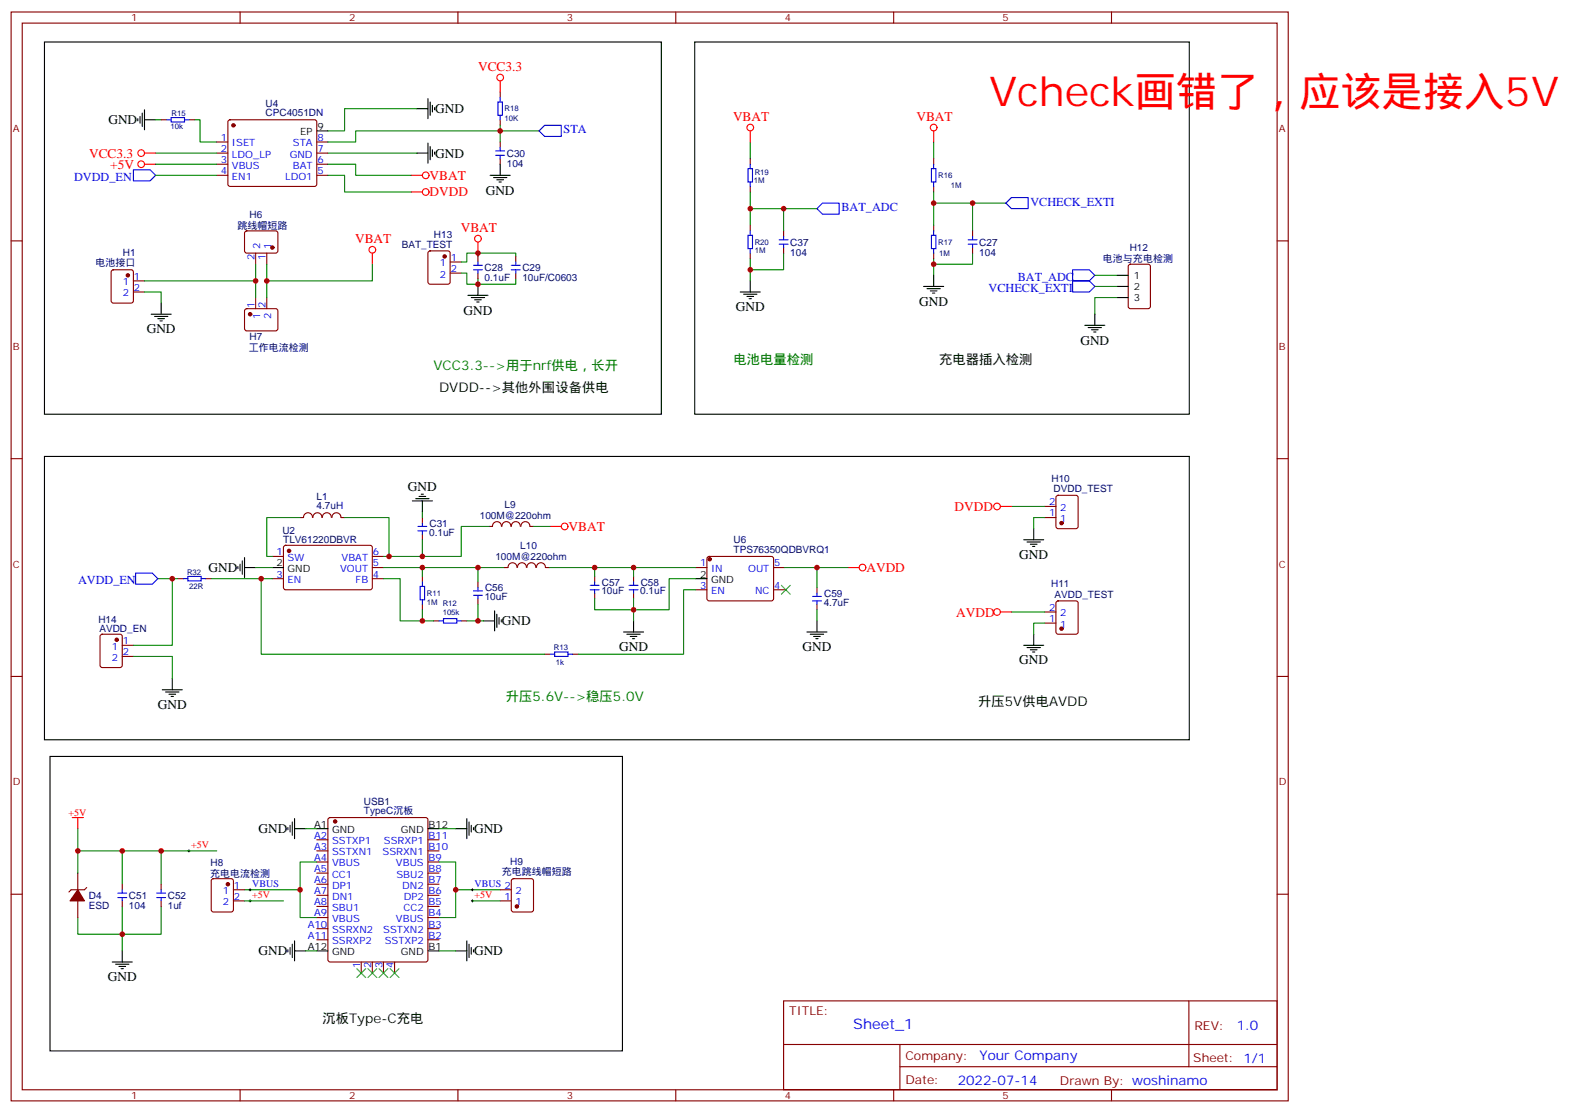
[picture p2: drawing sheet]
<svg xmlns="http://www.w3.org/2000/svg" width="501mm" height="353mm" viewBox="0 0 501 353" stroke-linecap="round" stroke-linejoin="round" font-family="sans-serif">
<g fill="none" stroke="#870000" stroke-width=".35">
<path d="M3.5 3.8h405.4v345.7h-405.4zM7.1 7.3h398.2v338.7h-398.2zM76.2 3.8v3.5M145.3 3.8v3.5M214.5 3.8v3.5M283.6 3.8v3.5M352.8 3.8v3.5M51.2 38h1.7M60 38h1.7M72.6 38.2l.4-.2h26.8l.5 .2 .2 .5v20.1l-.7 .4-27-.1-.5-.6v-19.8zM158.7 29.2v1.8M158.7 38v1.8"/>
<path d="M68.8 45.1h3.5M68.8 48.6h3.5M68.8 52.1h3.5M68.8 55.7h3.5M100.5 45.1h3.6M100.5 48.6h3.6M100.5 52.1h3.6M100.5 55.7h3.6M158.7 45.1v1.7M158.7 50.4v1.7M238.1 50.4v1.7M238.1 59.2v1.8"/>
<path d="M296.3 50.4v1.7M296.3 59.2v1.8M3.5 76.5h3.6M77.8 73.5l.5-.2 9.5 .1 .4 .6-.1 5.9-.6 .5-9.5-.1-.4-.6v-5.7zM136.1 79.9l.4-.2h5.7l.6 .4 .1 9.4-.5 .7h-5.9l-.6-.4-.1-9.4zM238.1 71.5v1.8M248.7 73.3v1.8M248.7 78.6v1.8M296.3 71.5v1.8M308.7 73.3v1.8M308.7 78.6v1.8M405.3 76.5h3.6"/>
<path d="M35.5 85.9l.5-.2h5.6l.7 .4v9.4l-.4 .7h-5.9l-.7-.4v-9.4zM42.3 89.2h3.6M42.3 92.7h3.6M77.8 98.2l.5-.2 9.5 .1 .4 .6-.1 5.9-.6 .5-9.5-.1-.4-.6v-5.7zM81.1 80.4v3.5M81.1 94.5v3.5M84.7 80.4v3.5M84.7 94.5v3.5M142.9 83.2h3.5M142.9 86.7h3.5M151.7 81.4v1.8M151.7 86.7v1.8"/>
<path d="M163.7 81.4v1.8M163.7 86.7v1.8M238.1 80.4v1.7M296.3 80.4v1.7M358.3 84.1l.5-.2h5.6l.7 .4v13l-.4 .6-5.9 .1-.7-.5v-12.9zM3.5 145.6h3.6M335.4 157.5l.4-.2h5.7l.6 .4 .1 9.4-.5 .7-5.9 .1-.6-.5-.1-9.4zM405.3 145.6h3.6M86.4 176.7h3.6M90.2 173.3l.5-.2 27 .1 .5 .6-.1 13-.6 .5-27.1-.1-.4-.7v-12.7zM99.2 164.3a1.41 1.41 0 0 0-1.4-1.5 1.41 1.41 0 0 0-1.5 1.5h-1.1M99.3 164.3a1.41 1.41 0 0 1 1.4-1.5 1.41 1.41 0 0 1 1.5 1.5"/>
<path d="M102.3 164.3a1.41 1.41 0 0 1 1.4-1.5 1.41 1.41 0 0 1 1.4 1.5M105.4 164.3a1.41 1.41 0 0 1 1.4-1.5 1.41 1.41 0 0 1 1.4 1.5M108.3 164.3h1.1M118.2 176.7h3.5M134.1 164.3v1.8M134.1 169.6v1.8M155.2 167.1h1.1M156.3 167.1a1.41 1.41 0 0 1 1.4-1.5 1.41 1.41 0 0 1 1.4 1.5M159.3 167.1a1.41 1.41 0 0 1 1.4-1.5 1.41 1.41 0 0 1 1.4 1.5M162.3 167.1a1.41 1.41 0 0 1 1.4-1.5 1.41 1.41 0 0 1 1.4 1.5M165.3 167.1a1.41 1.41 0 0 1 1.5-1.5 1.41 1.41 0 0 1 1.4 1.5M168.3 167.1h1"/>
<path d="M224.6 176.9l.5-.2h20l.4 .7v13l-.7 .4-20-.1-.4-.6v-12.7zM331.6 164.3h3.5M331.6 160.8h3.5M56.4 183.7h1.8M65.3 183.7h1.7M86.4 183.7h3.6M118.2 183.7h3.5M118.2 180.2h3.5M134.1 183v1.8M134.1 191.8v1.8M137.6 197.1h1.7M146.4 197.1h1.8"/>
<path d="M151.7 184.8v1.7M151.7 190.1v1.7M164.1 180.2a1.41 1.41 0 0 0-1.4-1.5 1.41 1.41 0 0 0-1.4 1.5h-1.1M164.3 180.2a1.41 1.41 0 0 1 1.4-1.5 1.41 1.41 0 0 1 1.4 1.5M167.2 180.2a1.41 1.41 0 0 1 1.4-1.5 1.41 1.41 0 0 1 1.4 1.5M170.3 180.2a1.41 1.41 0 0 1 1.4-1.5 1.41 1.41 0 0 1 1.4 1.5M173.2 180.2h1.1M188.7 183v1.8M188.7 188.3v1.8M201.1 183v1.8M201.1 188.3v1.8M220.8 180.2h3.6"/>
<path d="M220.8 187.3h3.6M245.5 180.2h3.6M245.5 187.3h3.6M259.3 186.5v1.8M259.3 191.8v1.8M331.6 197.8h3.5M331.6 194.3h3.5M335.4 191l.4-.2h5.7l.6 .4 .1 9.5-.5 .6-5.9 .1-.6-.5-.1-9.4zM3.5 214.8h3.6M32 201.6l.5-.2h5.6l.7 .4v9.4l-.5 .7h-5.8l-.7-.4-.1-9.4zM38.8 204.9h3.5M38.8 208.4h3.5"/>
<path d="M172.9 207.7h1.7M181.7 207.7h1.7M405.3 214.8h3.6M104.3 259.8l.5-.2h30.3l.5 .2 .2 .5v44.4l-.2 .5-.5 .2h-30.3l-.5-.2-.2-.5v-44.4zM24.7 277.2v5.3M67.3 279.2l.4-.2h5.7l.6 .4 .1 9.5-.5 .6-5.9 .1-.6-.5-.1-9.4zM100.5 266.6h3.6M100.5 270.2h3.6M100.5 273.7h3.6M100.5 277.2h3.6M135.8 266.6h3.5M135.8 270.2h3.5"/>
<path d="M135.8 273.7h3.5M135.8 277.2h3.5M162.5 279.2l.5-.2h5.6l.7 .4v9.5l-.4 .6-5.9 .1-.7-.5v-9.4zM3.5 283.9h3.6M24.7 286v5.3M27.5 281.8l-.7 .7h-4.2l-.7 .7M38.8 280.7v1.8M38.8 286v1.8M51.2 280.7v1.8M51.2 286v1.8M74.1 282.5h3.5M74.1 286h3.5"/>
<path d="M100.5 280.7h3.6M100.5 284.3h3.6M100.5 287.8h3.6M100.5 291.3h3.6M100.5 294.9h3.6M100.5 298.4h3.6M135.8 280.7h3.5M135.8 284.3h3.5M135.8 287.8h3.5M135.8 291.3h3.5M135.8 294.9h3.5M135.8 298.4h3.5"/>
<path d="M158.7 282.5h3.6M158.7 286h3.6M405.3 283.9h3.6M114.7 305.4v3.6M118.2 305.4v3.6M121.7 305.4v3.6M125.2 305.4v3.6M248.7 317.8h156.6v28.2h-156.6zM377.3 317.8v20.9M248.7 331.6h156.5M285.6 338.7h119.6M285.6 331.6v14.1"/>
<path d="M76.2 346v3.5M145.3 346v3.5M214.5 346v3.5M283.6 346v3.5M352.8 346v3.5"/>
</g>
<g fill="none" stroke="#008700" stroke-width=".35">
<path d="M49.4 38h1.8M61.7 38h1.8v7.1h5.3M132.3 34.5h-22.9v7.1h-5.3M158.7 39.8v5.3M49.4 48.6h19.4M49.4 52.1h19.4M49.4 55.7h19.4M104.1 55.7h5.3v5.3h21.1M104.1 52.1h8.8v3.6h17.6M104.1 48.6h28.2M171.1 41.6h-58.2v3.5h-8.8M238.1 45.1v5.3"/>
<path d="M296.3 45.1v5.3M238.1 61v10.5M238.1 66.3h21.2M248.7 66.3v7M296.3 61v10.5M296.3 64.5h23M308.7 64.5v8.8M45.9 92.7h5.3v3.5M81.1 83.9v5.3h-35.2M81.1 89.2v5.3M84.7 83.9v10.6M118.2 83.9v5.3h-33.5"/>
<path d="M146.4 86.7h1.8v3.5h3.5M151.7 81.4v-1h12v1M151.7 88.5v1.7h12v-1.7M151.7 80.4h-3.5v2.8h-1.8M238.1 82.1v7.1M248.7 80.4v5.3h-10.6M296.3 82.1v5.3M308.7 80.4v3.5h-12.4M347.5 87.4h7M347.5 90.9h7M354.5 94.5h-7v5.3M95.2 164.3h-10.5v12.4h1.7"/>
<path d="M109.4 164.3h14.1v12.4h-1.8M134.1 162.6v1.7M134.1 171.4v5.3M155.2 167.1h-8.8v9.6h-22.9M169.3 167.1h5.3M321 160.8h10.6M331.6 164.3h-3.5v3.6M50.1 183.7h6.3M54.7 183.7v21.2h-12.4M67 183.7h15.9M81.1 180.2h5.3M86.4 183.7h-3.5v24h90"/>
<path d="M121.7 180.2h38.5M121.7 183.7h5.3v13.4h7.1M134.1 193.6v3.5h3.5M134.1 180.2v2.8M148.2 197.1h5.3M151.7 180.2v4.6M151.7 191.8v5.3M174.3 180.2h46.5M188.7 180.2v2.8M201.1 180.2v2.8M201.1 190.1v7M220.8 183.7h-8.4v9.9h-23.7v-3.5"/>
<path d="M220.8 187.3h-3.8v20.4h-33.6M249.1 180.2h20.1M259.3 180.2v6.3M259.3 193.6v3.5M321 194.3h10.6M331.6 197.8h-3.5v3.6M42.3 208.4h12.4v7.1M24.7 270.2h44.1M24.7 263.1v14.1M38.8 270.2v10.5M51.2 270.2v10.5M97 263.1h3.5"/>
<path d="M100.5 273.7h-5.3v17.6h5.3M139.3 273.7h5.3v17.6h-5.3M139.3 263.1h5.3M38.8 287.8v14.1M51.2 287.8v8.8h-26.5v-5.3M77.6 286h12.4M77.6 282.5h17.6M144.6 282.5h14.1M149.9 286h8.8M97 301.9h3.5M139.3 301.9h5.3"/>
</g>
<g fill="none" stroke="#00f" stroke-width=".35">
<path d="M52.9 38h1.4M54.3 37.3h4.3v1.4h-4.3zM58.6 38h1.4M158 32.4h1.5v4.2h-1.5zM158.7 31v1.4M158.7 36.6v1.4M172.9 39.8h5.3v3.5h-5.3l-1.8-1.7zM42.3 53.9h5.3l1.8 1.8-1.8 1.7h-5.3zM157.3 49.3h2.9M157.3 47.9h2.9M158.7 46.8v1.1M158.7 49.3v1.1"/>
<path d="M237.4 53.6h1.4v4.2h-1.4zM238.1 52.1v1.5M238.1 57.8v1.4M295.6 53.6h1.4v4.2h-1.4zM296.3 52.1v1.5M296.3 57.8v1.4M237.4 74.7h1.4v4.3h-1.4zM238.1 73.3v1.4M238.1 79v1.4M247.3 77.5h2.8M247.3 76.1h2.8M248.7 75.1v1"/>
<path d="M248.7 77.5v1.1M259.3 66.3l1.8-1.8h5.2v3.5h-5.2zM295.6 74.7h1.4v4.3h-1.4zM296.3 73.3v1.4M296.3 79v1.4M307.3 77.5h2.8M307.3 76.1h2.8M308.7 75.1v1M308.7 77.5v1.1M319.3 64.5l1.7-1.8h5.3v3.6h-5.3zM150.3 85.7h2.8M150.3 84.2h2.8"/>
<path d="M151.7 83.2v1M151.7 85.7v1M162.3 85.7h2.8M162.3 84.2h2.8M163.7 83.2v1M163.7 85.7v1M340.4 89.2h5.3l1.8 1.7-1.8 1.8h-5.3zM340.4 85.7h5.3l1.8 1.7-1.8 1.8h-5.3zM132.6 168.6h2.9M132.6 167.1h2.9M134.1 166.1v1M134.1 168.6v1"/>
<path d="M43 182h5.3l1.8 1.7-1.8 1.8h-5.3zM58.2 183.7h1.4M59.6 183h4.3v1.4h-4.3zM63.9 183.7h1.4M133.3 186.2h1.5v4.2h-1.5zM134.1 184.8v1.4M134.1 190.4v1.4M139.3 197.1h1.5M140.8 196.4h4.2v1.4h-4.2zM145 197.1h1.4M150.3 189h2.8M150.3 187.6h2.8"/>
<path d="M151.7 186.5v1.1M151.7 189v1.1M187.3 187.3h2.8M187.3 185.8h2.8M188.7 184.8v1M188.7 187.3v1M199.7 187.3h2.8M199.7 185.8h2.8M201.1 184.8v1M201.1 187.3v1M257.9 190.8h2.8M257.9 189.4h2.8"/>
<path d="M259.3 188.3v1.1M259.3 190.8v1M174.6 207.7h1.4M176 207h4.3v1.4h-4.3zM180.3 207.7h1.4M37.4 285h2.8M37.4 283.6h2.8M38.8 282.5v1.1M38.8 285v1M49.7 285h2.9M49.7 283.6h2.9M51.2 282.5v1.1"/>
<path d="M51.2 285v1"/>
</g>
<g fill="none" stroke="#000" stroke-width=".35">
<path d="M14.1 13.3h195.8v118.2h-195.8zM220.5 13.3h157v118.2h-157zM43.7 37.7v.7M44.4 37v2.1M45.2 35.9v4.2M45.9 38h3.5M45.9 34.9v6.3M132.3 34.5h3.5M135.8 31.3v6.4M136.5 32.4v4.2M137.2 33.4v2.2M137.9 34.1v.8"/>
<path d="M100.5 41.6h3.6M132.3 48.6h3.5M135.8 45.4v6.4M136.5 46.5v4.2M137.2 47.6v2.1M137.9 48.3v.7M155.6 55.7h6.3M156.6 56.4h4.3M157.7 57.1h2.1M158.4 57.8h.7M158.7 52.1v3.6M48 99.8h6.3"/>
<path d="M51.2 96.2v3.6M148.5 93.8h6.4M149.6 94.5h4.2M150.6 95.2h2.2M151.3 95.9h.7M151.7 90.2v3.6M234.9 92.7h6.4M236 93.4h4.2M237.1 94.1h2.1M237.8 94.8h.7M238.1 89.2v3.5M293.2 90.9h6.3"/>
<path d="M294.2 91.7h4.2M295.3 92.4h2.1M296 93.1h.7M296.3 87.4v3.5M347.5 99.8v3.5M354.5 94.5h3.6M354.5 90.9h3.6M354.5 87.4h3.6M49 100.5h4.3M50.1 101.2h2.1M50.8 101.9h.7M344.3 103.3h6.4"/>
<path d="M345.4 104h4.2M346.4 104.7h2.1M347.1 105.4h.7M14.1 144.9h363.4v90h-363.4zM130.9 159h6.3M131.9 158.3h4.3M133 157.6h2.1M133.7 156.9h.7M134.1 159v3.6M75.5 179.8v.8M76.2 179.1v2.2M76.9 178.1v4.2"/>
<path d="M77.6 177v6.4M324.9 171.4h6.4M326 172.1h4.2M327 172.8h2.1M327.7 173.5h.7M328.1 167.9v3.5M77.6 180.2h3.5M86.4 180.2h3.6M153.5 197.1h3.5M157 194v6.3M157.7 195v4.2M158.4 196.1v2.1"/>
<path d="M159.1 196.8v.7M201.1 197.1v3.6M220.8 183.7h3.6M259.3 197.1v3.6M51.5 219h6.4M52.6 219.7h4.2M54.7 215.5v3.5M197.9 200.7h6.4M199 201.4h4.2M200 202.1h2.1M200.7 202.8h.7M256.1 200.7h6.4"/>
<path d="M257.2 201.4h4.2M258.2 202.1h2.1M258.9 202.8h.7M324.9 204.9h6.4M326 205.6h4.2M327 206.3h2.1M327.7 207h.7M328.1 201.4v3.5M53.6 220.4h2.1M54.3 221.1h.7M15.9 240.2h181.7v93.5h-181.7zM93.5 259.9v6.4"/>
<path d="M148.2 259.9v6.4M91.4 262.7v.8M92.1 262v2.2M92.8 261v4.2M93.5 263.1h3.5M100.5 263.1h3.6M135.8 263.1h3.5M144.6 263.1h3.6M148.9 261v4.2M149.6 262v2.2M150.3 262.7v.8M92.8 299.8v4.2"/>
<path d="M93.5 298.7v6.4M148.2 298.7v6.4M148.9 299.8v4.2M35.6 305.4h6.4M36.7 306.1h4.2M37.7 306.8h2.2M38.5 307.6h.7M38.8 301.9v3.5M91.4 301.6v.7M92.1 300.8v2.2M93.5 301.9h3.5M100.5 301.9h3.6"/>
<path d="M135.8 301.9h3.5M144.6 301.9h3.6M149.6 300.8v2.2M150.3 301.6v.7"/>
</g>
<g fill="#870000" stroke="#870000" stroke-width=".35">
<path d="M24.7 282.5l2.1 3.5h-4.6z"/>
<circle cx="74.1" cy="39.8" r=".53"/>
<circle cx="40.6" cy="87.4" r=".53"/>
<circle cx="91.7" cy="174.9" r=".53"/>
<circle cx="106.4" cy="260.8" r=".53"/>
<circle cx="86.4" cy="78.6" r=".53"/>
<circle cx="79.4" cy="99.8" r=".53"/>
<circle cx="72.3" cy="280.7" r=".53"/>
<circle cx="164" cy="287.8" r=".53"/>
<circle cx="336.9" cy="166.1" r=".53"/>
<circle cx="336.9" cy="199.6" r=".53"/>
<circle cx="141.1" cy="81.4" r=".53"/>
<circle cx="225.2" cy="177.6" r=".53"/>
<circle cx="37" cy="203.1" r=".53"/>
</g>
<g fill="none" stroke="#f00" stroke-width=".35">
<path d="M158.7 25.7v3.5M45.9 52.1h3.5M45.9 48.6h3.5M130.5 55.7h3.6M238.1 41.6v3.5M296.3 41.6v3.5M130.5 61h3.6M151.7 76.8v3.6M118.2 80.4v3.5M174.6 167.1h3.6M317.5 160.8h3.5M269.2 180.2h3.5"/>
<path d="M317.5 194.3h3.5M22.9 259.6h3.6M24.7 259.6v3.5"/>
<circle cx="158.7" cy="24.6" r="1.06"/>
<circle cx="44.8" cy="48.6" r="1.06"/>
<circle cx="44.8" cy="52.1" r="1.06"/>
<circle cx="135.1" cy="55.7" r="1.06"/>
<circle cx="238.1" cy="40.5" r="1.06"/>
<circle cx="296.3" cy="40.5" r="1.06"/>
<circle cx="118.2" cy="79.3" r="1.06"/>
<circle cx="135.1" cy="61" r="1.06"/>
<circle cx="151.7" cy="75.8" r="1.06"/>
<circle cx="179.2" cy="167.1" r="1.06"/>
<circle cx="316.4" cy="160.8" r="1.06"/>
<circle cx="273.8" cy="180.2" r="1.06"/>
<circle cx="316.4" cy="194.3" r="1.06"/>
</g>
<path d="M59.6 270.2h.7M60 269.8v.7M79 286h.7M79 282.5h.7M79.4 282.2v.7M79.4 285.7v.7M149.6 286h.7M149.6 282.5h.7M149.9 282.2v.7M149.9 285.7v.7" fill="none" stroke="#000" stroke-width=".32"/>
<path d="M248 185.8l2.8 2.9M250.8 185.8l-2.8 2.9M113.2 307.6l2.9 2.8M116.1 307.6l-2.9 2.8M116.8 307.6l2.8 2.8M119.6 307.6l-2.8 2.8M120.3 307.6l2.8 2.8M123.1 307.6l-2.8 2.8M123.8 307.6l2.8 2.8M126.6 307.6l-2.8 2.8" fill="none" stroke="#3c3" stroke-width=".35"/>
<g fill="#c00">
<circle cx="308.7" cy="64.5" r=".88"/>
<circle cx="296.3" cy="83.9" r=".88"/>
<circle cx="296.3" cy="64.5" r=".88"/>
<circle cx="238.1" cy="85.7" r=".88"/>
<circle cx="158.8" cy="41.6" r=".88"/>
<circle cx="151.7" cy="80.4" r=".88"/>
<circle cx="238.1" cy="66.3" r=".88"/>
<circle cx="248.7" cy="66.3" r=".88"/>
<circle cx="134.1" cy="180.2" r=".88"/>
<circle cx="134.1" cy="197.1" r=".88"/>
<circle cx="38.8" cy="296.6" r=".88"/>
<circle cx="51.2" cy="270.2" r=".88"/>
<circle cx="38.8" cy="270.2" r=".88"/>
<circle cx="24.7" cy="270.2" r=".88"/>
<circle cx="95.3" cy="282.5" r=".88"/>
<circle cx="144.6" cy="282.5" r=".88"/>
<circle cx="81.1" cy="89.2" r=".88"/>
<circle cx="84.7" cy="89.2" r=".88"/>
<circle cx="123.5" cy="176.7" r=".88"/>
<circle cx="134.1" cy="176.7" r=".88"/>
<circle cx="151.7" cy="180.2" r=".88"/>
<circle cx="151.7" cy="197.1" r=".88"/>
<circle cx="201.1" cy="193.6" r=".88"/>
<circle cx="188.7" cy="180.2" r=".88"/>
<circle cx="201.1" cy="180.2" r=".88"/>
<circle cx="259.3" cy="180.2" r=".88"/>
<circle cx="82.9" cy="183.7" r=".88"/>
<circle cx="54.7" cy="183.7" r=".88"/>
<circle cx="151.7" cy="90.2" r=".88"/>
</g>
<text font-size="13.1" fill="#f00" x="314" y="33.8">Vcheck画错了，应该是接入5V</text>
<text font-size="4.6" fill="#00f" x="270.8" y="326.8">Sheet_1</text>
<g font-size="4.2" fill="#f00">
<text x="151.8" y="22.5">VCC3.3</text>
<text x="232.7" y="38.4">VBAT</text>
<text x="290.9" y="38.4">VBAT</text>
<text x="28.3" y="50">VCC3.3</text>
<text x="35" y="53.6">+5V</text>
<text x="136.3" y="57.1">VBAT</text>
<text x="136.3" y="62.4">DVDD</text>
<text x="112.7" y="77.2">VBAT</text>
<text x="146.2" y="73.7">VBAT</text>
<text x="303" y="162.2">DVDD</text>
<text x="180.4" y="168.6">VBAT</text>
<text x="275" y="181.6">AVDD</text>
<text x="303.5" y="195.7">AVDD</text>
</g>
<g font-size="4.2">
<text x="138.1" y="35.9">GND</text>
<text x="34.4" y="39.4">GND</text>
<text x="138.1" y="50">GND</text>
<text x="154.2" y="61.8">GND</text>
<text x="147.1" y="99.9">GND</text>
<text x="233.5" y="98.8">GND</text>
<text x="291.7" y="97">GND</text>
<text x="46.6" y="105.9">GND</text>
<text x="342.9" y="109.4">GND</text>
<text x="129.5" y="155.9">GND</text>
<text x="323.5" y="177.4">GND</text>
<text x="66.1" y="181.6">GND</text>
<text x="159.3" y="198.6">GND</text>
<text x="196.5" y="206.7">GND</text>
<text x="254.7" y="206.7">GND</text>
<text x="323.5" y="210.9">GND</text>
<text x="50.1" y="225.1">GND</text>
<text x="82" y="264.5">GND</text>
<text x="150.5" y="264.5">GND</text>
<text x="82" y="303.3">GND</text>
<text x="150.5" y="303.3">GND</text>
<text x="34.2" y="311.5">GND</text>
</g>
<g font-size="4.2" fill="#060">
<text x="137.6" y="117.4">VCC3.3--&gt;用于nrf供电，长开</text>
<text x="232.8" y="115.6">电池电量检测</text>
<text x="160.5" y="222.5">升压5.6V--&gt;稳压5.0V</text>
</g>
<g font-size="4.2" fill="#030">
<text x="298.1" y="115.6">充电器插入检测</text>
<text x="139.3" y="124.5">DVDD--&gt;其他外围设备供电</text>
<text x="310.4" y="224.3">升压5V供电AVDD</text>
<text x="102.3" y="324.8">沉板Type-C充电</text>
</g>
<g font-size="4.2" fill="#00f">
<text x="392.5" y="327">1.0</text>
<text x="310.9" y="336.6">Your Company</text>
<text x="304" y="344.4">2022-07-14</text>
</g>
<g font-size="3.9" fill="#00f">
<text x="178.9" y="42.3">STA</text>
<text x="23.5" y="57.4">DVDD_EN</text>
<text x="327" y="65.2">VCHECK_EXTI</text>
<text x="267.1" y="67">BAT_ADC</text>
<text x="323" y="89.2">BAT_ADC</text>
<text x="313.8" y="92.7">VCHECK_EXTI</text>
<text x="24.8" y="185.5">AVDD_EN</text>
</g>
<g font-size="3.9" fill="#800">
<text x="250.5" y="322.4">TITLE:</text>
<text x="379.1" y="327">REV:</text>
<text x="287.4" y="336.6">Company:</text>
<text x="378.7" y="337.2">Sheet: 1/1</text>
<text x="287.4" y="344.2">Date:</text>
<text x="336.4" y="344.3">Drawn By: woshinamo</text>
</g>
<g font-size="3.2" fill="#800">
<text x="41.6" y="6.8">1</text>
<text x="110.8" y="6.8">2</text>
<text x="179.9" y="6.8">3</text>
<text x="249.1" y="6.8">4</text>
<text x="318.2" y="6.8">5</text>
<text x="4.1" y="41.9">A</text>
<text x="405.9" y="41.9">A</text>
<text x="4.1" y="111.1">B</text>
<text x="405.9" y="111.1">B</text>
<text x="4.1" y="180.2">C</text>
<text x="405.9" y="180.2">C</text>
<text x="4.1" y="249.3">D</text>
<text x="405.9" y="249.3">D</text>
<text x="41.6" y="349">1</text>
<text x="110.8" y="349">2</text>
<text x="179.9" y="349">3</text>
<text x="249.1" y="349">4</text>
<text x="318.2" y="349">5</text>
</g>
<g font-size="3.2" fill="#000080">
<text x="84.3" y="33.9">U4</text>
<text x="84.3" y="36.9">CPC4051DN</text>
<text x="160.9" y="53">104</text>
<text x="160.9" y="49.7">C30</text>
<text x="79.2" y="69.2">H6</text>
<text x="75.4" y="72.7">跳线帽短路</text>
<text x="137.7" y="75.4">H13</text>
<text x="250.8" y="78">C37</text>
<text x="310.8" y="78">C27</text>
<text x="39" y="81.4">H1</text>
<text x="127.5" y="78.6">BAT_TEST</text>
<text x="250.8" y="81.2">104</text>
<text x="310.8" y="81.2">104</text>
<text x="350.1" y="83.2">电池与充电检测</text>
<text x="358.6" y="79.7">H12</text>
<text x="30.3" y="84.6">电池接口</text>
<text x="153.8" y="89.3">0.1uF</text>
<text x="153.8" y="86.1">C28</text>
<text x="165.8" y="89.3">10uF/C0603</text>
<text x="165.8" y="86.1">C29</text>
<text x="79.2" y="108">H7</text>
<text x="79" y="111.5">工作电流检测</text>
<text x="333.7" y="153">H10</text>
<text x="100.5" y="161.7">4.7uH</text>
<text x="100.5" y="158.6">L1</text>
<text x="160.2" y="161.4">L9</text>
<text x="334.4" y="156.2">DVDD_TEST</text>
<text x="136.3" y="167.2">C31</text>
<text x="152.3" y="164.8">100M@220ohm</text>
<text x="89.6" y="169.7">U2</text>
<text x="89.9" y="172.5">TLV61220DBVR</text>
<text x="136.2" y="170.1">0.1uF</text>
<text x="232.8" y="172.5">U6</text>
<text x="157.2" y="177.8">100M@220ohm</text>
<text x="165.1" y="174.4">L10</text>
<text x="232.8" y="175.6">TPS76350QDBVRQ1</text>
<text x="191" y="185.9">C57</text>
<text x="203.4" y="185.9">C58</text>
<text x="153.8" y="190.5">10uF</text>
<text x="154" y="187.7">C56</text>
<text x="190.9" y="188.8">10uF</text>
<text x="203.2" y="188.8">0.1uF</text>
<text x="261.6" y="189.5">C59</text>
<text x="333.6" y="186.5">H11</text>
<text x="334.7" y="189.7">AVDD_TEST</text>
<text x="31.2" y="197.8">H14</text>
<text x="261.4" y="192.3">4.7uF</text>
<text x="31.5" y="200.7">AVDD_EN</text>
<text x="115.5" y="255.5">USB1</text>
<text x="115.5" y="258.4">TypeC沉板</text>
<text x="66.8" y="274.8">H8</text>
<text x="161.9" y="274.7">H9</text>
<text x="66.7" y="278.3">充电电流检测</text>
<text x="159.3" y="277.9">充电跳线帽短路</text>
<text x="28.2" y="285.3">D4</text>
<text x="40.9" y="285.4">C51</text>
<text x="53.3" y="285.4">C52</text>
<text x="28.2" y="288.5">ESD</text>
<text x="40.9" y="288.6">104</text>
<text x="53.3" y="288.6">1uf</text>
</g>
<g font-size="3.2">
<text x="100.7" y="41.2">9</text>
<text x="95.3" y="43">EP</text>
<text x="359.8" y="88.5">1</text>
<text x="359.8" y="95.5">3</text>
<text x="359.8" y="92">2</text>
<text x="87.8" y="179.8">2</text>
<text x="91.3" y="181.6">GND</text>
<text x="222.2" y="183.4">2</text>
<text x="225.7" y="185.1">GND</text>
<text x="99.7" y="262.7">A1</text>
<text x="136" y="262.7">B12</text>
<text x="105.4" y="264.5">GND</text>
<text x="127.2" y="264.5">GND</text>
<text x="97.7" y="301.6">A12</text>
<text x="105.4" y="303.3">GND</text>
<text x="127.2" y="303.3">GND</text>
<text x="136" y="301.6">B1</text>
</g>
<g font-size="3.2" fill="#00f">
<text x="70.1" y="44.7">1</text>
<text x="73.6" y="46.5">ISET</text>
<text x="92.9" y="46.5">STA</text>
<text x="100.7" y="44.7">8</text>
<text x="70.1" y="48.3">2</text>
<text x="70.1" y="51.8">3</text>
<text x="73.6" y="50">LDO_LP</text>
<text x="73.6" y="53.6">VBUS</text>
<text x="92" y="50">GND</text>
<text x="92.9" y="53.6">BAT</text>
<text x="100.7" y="51.8">6</text>
<text x="100.7" y="48.3">7</text>
<text x="70.1" y="55.3">4</text>
<text x="73.6" y="57.1">EN1</text>
<text x="90.5" y="57.1">LDO1</text>
<text x="100.7" y="55.3">5</text>
<text x="80.8" y="82.6" transform="rotate(-90 80.8 82.6)">2</text>
<text x="82.5" y="79.1" transform="rotate(-90 82.5 79.1)">2</text>
<text x="84.3" y="82.6" transform="rotate(-90 84.3 82.6)">1</text>
<text x="86.1" y="79.1" transform="rotate(-90 86.1 79.1)">1</text>
<text x="143.1" y="82.8">1</text>
<text x="42.5" y="88.8">1</text>
<text x="139.6" y="84.6">1</text>
<text x="139.6" y="88.1">2</text>
<text x="143.1" y="86.4">2</text>
<text x="39" y="90.6">1</text>
<text x="39" y="94.1">2</text>
<text x="42.5" y="92.4">2</text>
<text x="80.8" y="97.8" transform="rotate(-90 80.8 97.8)">1</text>
<text x="82.5" y="101.3" transform="rotate(-90 82.5 101.3)">1</text>
<text x="84.3" y="97.8" transform="rotate(-90 84.3 97.8)">2</text>
<text x="86.1" y="101.3" transform="rotate(-90 86.1 101.3)">2</text>
<text x="332.9" y="160.4">2</text>
<text x="332.9" y="164">1</text>
<text x="336.4" y="165.7">1</text>
<text x="336.4" y="162.2">2</text>
<text x="87.8" y="176.3">1</text>
<text x="91.3" y="178.1">SW</text>
<text x="108.4" y="178.1">VBAT</text>
<text x="118.4" y="179.8">5</text>
<text x="118.4" y="176.3">6</text>
<text x="222.2" y="179.8">1</text>
<text x="245.7" y="179.8">5</text>
<text x="87.8" y="183.4">3</text>
<text x="91.3" y="185.1">EN</text>
<text x="107.9" y="181.6">VOUT</text>
<text x="112.9" y="185.1">FB</text>
<text x="118.4" y="183.4">4</text>
<text x="225.7" y="181.6">IN</text>
<text x="237.5" y="181.6">OUT</text>
<text x="222.2" y="186.9">3</text>
<text x="225.7" y="188.7">EN</text>
<text x="239.6" y="188.7">NC</text>
<text x="245.7" y="186.9">4</text>
<text x="332.9" y="197.5">1</text>
<text x="332.9" y="194">2</text>
<text x="336.4" y="195.7">2</text>
<text x="336.4" y="199.2">1</text>
<text x="35.5" y="206.3">1</text>
<text x="35.5" y="209.8">2</text>
<text x="39" y="204.5">1</text>
<text x="39" y="208.1">2</text>
<text x="99.7" y="269.8">A3</text>
<text x="99.7" y="266.3">A2</text>
<text x="105.4" y="268">SSTXP1</text>
<text x="121.9" y="268">SSRXP1</text>
<text x="136" y="266.3">B11</text>
<text x="136" y="269.8">B10</text>
<text x="99.7" y="273.3">A4</text>
<text x="105.4" y="275.1">VBUS</text>
<text x="105.4" y="271.6">SSTXN1</text>
<text x="121.4" y="271.6">SSRXN1</text>
<text x="125.7" y="275.1">VBUS</text>
<text x="136" y="273.3">B9</text>
<text x="80.1" y="281.6">VBUS</text>
<text x="99.7" y="280.4">A6</text>
<text x="99.7" y="276.9">A5</text>
<text x="105.4" y="278.6">CC1</text>
<text x="125.8" y="278.6">SBU2</text>
<text x="136" y="276.9">B8</text>
<text x="136" y="280.4">B7</text>
<text x="150.6" y="281.6">VBUS 2</text>
<text x="70.8" y="283.9">1</text>
<text x="70.8" y="287.4">2</text>
<text x="74.3" y="282.2">1</text>
<text x="74.3" y="285.7">2</text>
<text x="99.7" y="287.4">A8</text>
<text x="99.7" y="283.9">A7</text>
<text x="105.4" y="285.7">DN1</text>
<text x="105.4" y="282.2">DP1</text>
<text x="127.7" y="282.2">DN2</text>
<text x="128.1" y="285.7">DP2</text>
<text x="136" y="283.9">B6</text>
<text x="136" y="287.4">B5</text>
<text x="160.1" y="285.7">1</text>
<text x="163.6" y="287.4">1</text>
<text x="163.6" y="283.9">2</text>
<text x="99.7" y="291">A9</text>
<text x="105.4" y="292.7">VBUS</text>
<text x="105.4" y="289.2">SBU1</text>
<text x="125.7" y="292.7">VBUS</text>
<text x="128.1" y="289.2">CC2</text>
<text x="136" y="291">B4</text>
<text x="97.7" y="298">A11</text>
<text x="97.7" y="294.5">A10</text>
<text x="105.4" y="299.8">SSRXP2</text>
<text x="105.4" y="296.3">SSRXN2</text>
<text x="121.7" y="296.3">SSTXN2</text>
<text x="122.1" y="299.8">SSTXP2</text>
<text x="136" y="294.5">B3</text>
<text x="136" y="298">B2</text>
<text x="114.3" y="307.5" transform="rotate(-90 114.3 307.5)">1</text>
<text x="117.8" y="307.5" transform="rotate(-90 117.8 307.5)">2</text>
<text x="121.4" y="307.5" transform="rotate(-90 121.4 307.5)">3</text>
<text x="124.9" y="307.5" transform="rotate(-90 124.9 307.5)">4</text>
</g>
<g font-size="3.2" fill="#f00">
<text x="21.8" y="258.9">+5V</text>
<text x="60.6" y="269.2">+5V</text>
<text x="80" y="285.1">+5V</text>
<text x="150.6" y="285.1">+5V</text>
</g>
<g font-size="2.5" fill="#000080">
<text x="160.2" y="35.4">R18</text>
<text x="54.2" y="40.9">10k</text>
<text x="54.4" y="36.8">R15</text>
<text x="160.2" y="38.4">10K</text>
<text x="239.3" y="58.1">1M</text>
<text x="239.5" y="55.5">R19</text>
<text x="297.7" y="56.6">R16</text>
<text x="301.8" y="59.8">1M</text>
<text x="239.5" y="77.7">R20</text>
<text x="297.7" y="77.8">R17</text>
<text x="239.6" y="80.4">1M</text>
<text x="298.1" y="81.2">1M</text>
<text x="59.4" y="182.5">R32</text>
<text x="60" y="187.1">22R</text>
<text x="135.5" y="189.3">R11</text>
<text x="135.5" y="192.2">1M R12</text>
<text x="140.5" y="195.4">105k</text>
<text x="175.8" y="206.5">R13</text>
<text x="176.4" y="211.1">1k</text>
</g>
</svg>
